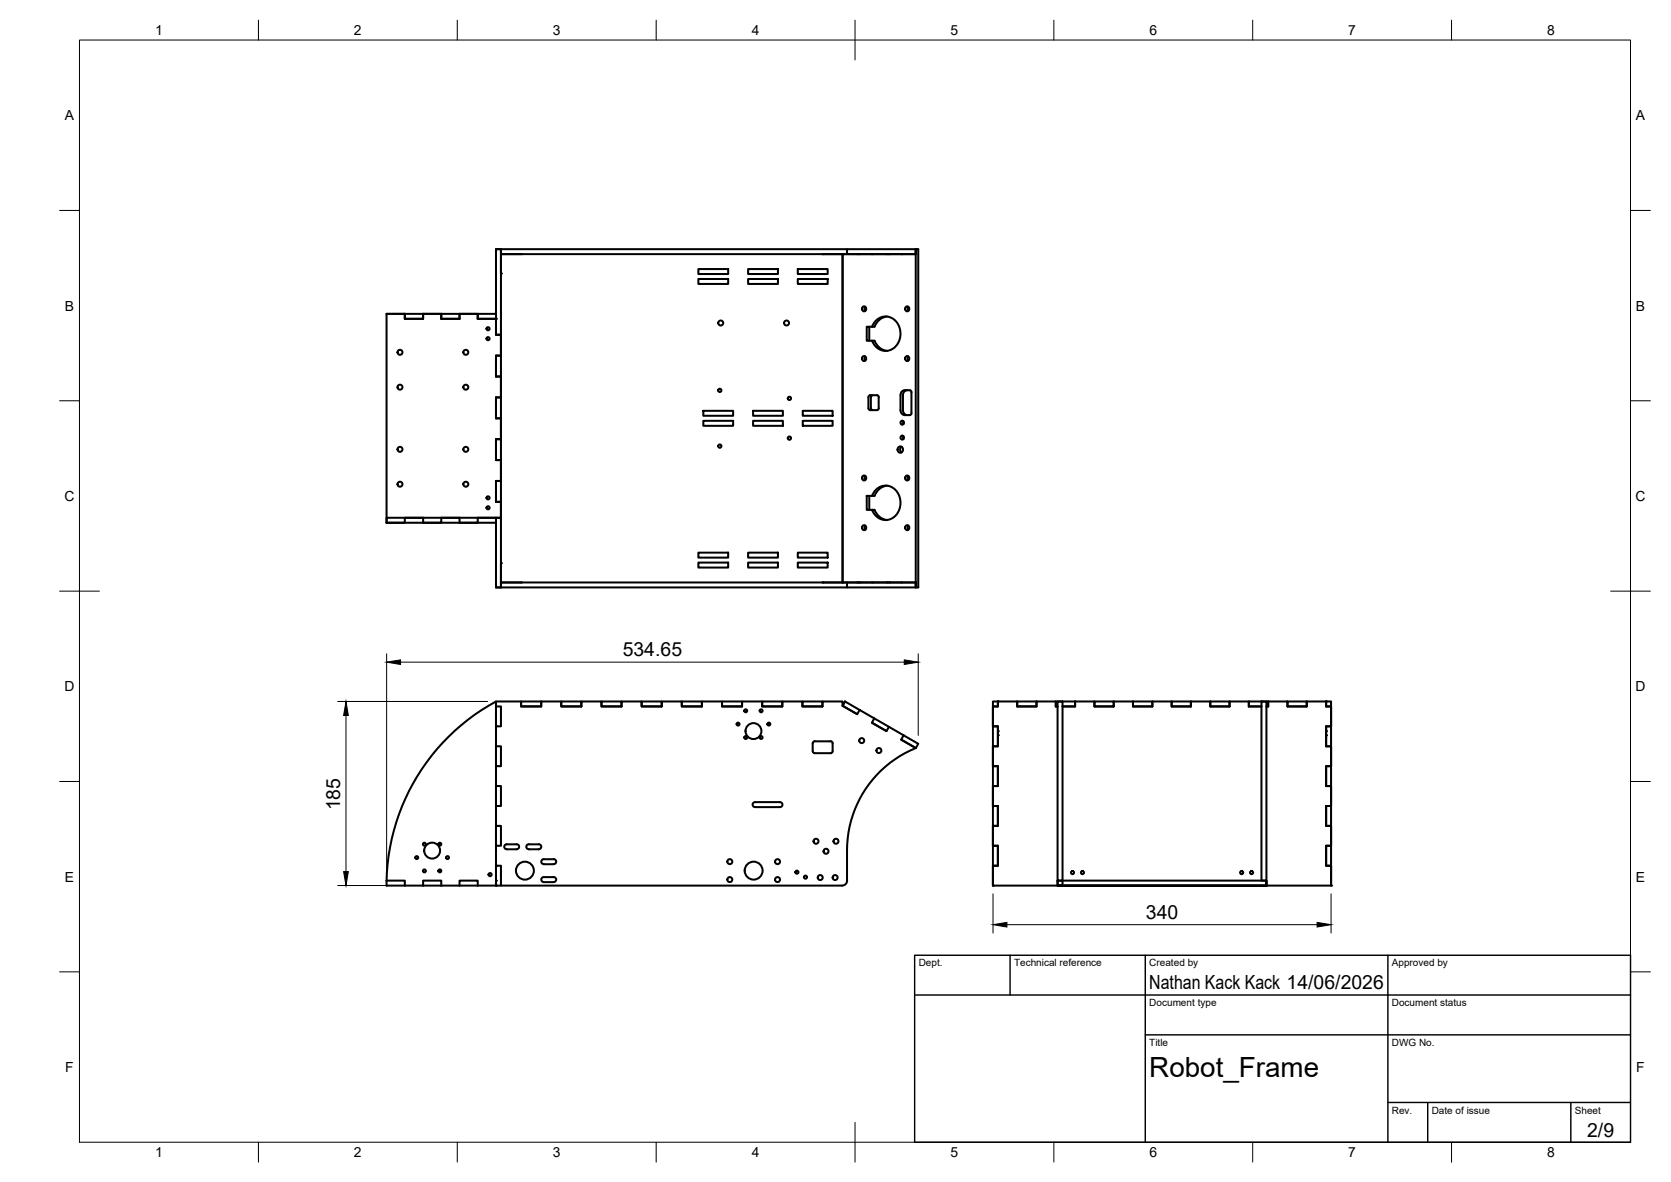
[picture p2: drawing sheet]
<svg xmlns="http://www.w3.org/2000/svg" width="420mm" height="297mm" viewBox="0 0 420 297" stroke-linecap="round" stroke-linejoin="round" font-family="sans-serif">
<!-- layer: Visible -->
<g fill="none" stroke="#000" stroke-width=".51">
<path d="M97.2 78.9v52.5h4.6v-1.3h4.6v1.3h4.6v-1.3h4.5v1.3h4.6v-1.3h5.9v-4h-1.3M97.2 78.9h4.6M97.2 78.9h4.6v1.2M101.8 78.9v1.2M101.8 78.9h4.6M106.4 78.9v1.2h-4.6M106.4 78.9h4.6v1.2M111 78.9h4.5M115.5 78.9h4.6v1.2M115.5 78.9v1.2M120.1 78.9h4.6v1.2h-4.6M124.7 62.6h105.6"/>
<path d="M124.7 62.6v21.5M124.7 62.6h1.3M126 62.6v85M126 62.6v6.1M131 63.9h-5h104.3M175.6 67.6h7.5v1.3h-7.5zM175.6 70.1h7.5v1.3h-7.5zM188.1 70.1h7.5v1.3h-7.5zM188.1 67.6h7.5v1.3h-7.5zM200.6 70.1h7.5v1.3h-7.5zM200.6 67.6h7.5v1.3h-7.5zM206.8 63.9h5.1"/>
<path d="M211.9 63.9h18.4M211.9 63.9v82.5M213 62.6v1.3M217.6 77.1l-.2 .5 .2 .5M223 79.5a3.8 3.8 0 0 0-3.1 2.6h-.6M228.4 77.1l-.2 .5 .2 .5M230.3 62.6v1.3zM230.3 63.9v82.5M230.3 63.9v-1.3h.6v85h-.6v-1.2M101.8 80.1h4.6v-1.2h4.6v1.2M111 80.1h4.5M115.5 80.1v-1.2h4.6v1.2"/>
<path d="M124.7 84.1h1.3v5.3h-1.3v5.2M124.7 94.6h1.3v5.3h-1.3v5.2M124.7 84.1h1.3M124.7 94.6h1.3M217.6 89.6l-.2 .5 .2 .5M218.6 82.1v3.5M218.8 99.3h1.7l.5 .5-.1 3-.4 .3h-1.7M218.8 99.3l-.4 .5v2.8l.4 .5M219 99.8v2.8M219.3 85.6h.6l.6 1.1a3.6 3.6 0 0 0 2.5 1.5M219.3 82.1h-1.4v3.5h1.4M219.3 82.1a3.6 3.6 0 0 1 3.5-2.6 3.6 3.6 0 0 1 3.4 2.9 4.2 4.2 0 0 1-4 5.7 3.9 3.9 0 0 1-2.9-2.5"/>
<path d="M219.4 99.3l-.4 .5M228.1 98.1a1.17 1.17 0 0 0-1.1 1.2v3.8M228.4 89.6l-.2 .5 .2 .5M124.7 115.6h1.3v5.3h-1.3v5.2M124.7 105.1h1.3v5.3h-1.3v5.2M124.7 115.6h1.3M124.7 105.1h1.3M176.8 105.8h7.5v1.2h-7.5zM176.8 103.2h7.5v1.3h-7.5zM189.4 105.8h7.4v1.2h-7.4zM189.4 103.2h7.4v1.3h-7.4zM201.8 103.2h7.6v1.3h-7.6z"/>
<path d="M201.8 105.8h7.6v1.2h-7.6zM217.6 119.6l-.2 .5 .2 .5M219 102.6l.4 .5M226.4 103.1a1.2 1.2 0 0 0 1.1 1.2h1.3l.3-.2 .1-5.5-.2-.5a2.83 2.83 0 0 0-2.1 .2l-.5 1v3.8M226.7 112.3l-.4 .7 .4 .7M227 103.1a1.2 1.2 0 0 0 1.1 1.2M227.2 105.9v.7M227.2 109.6v.7M228.4 119.6l-.2 .5 .2 .5M97.2 130.1h27.5v1.3h-27.5zM124.7 130.1v17.5M124.7 126.1h1.3"/>
<path d="M175.6 138.9h7.5v1.2h-7.5zM188.1 138.9h7.5v1.2h-7.5zM200.6 138.9h7.5v1.2h-7.5zM217.6 132.1l-.2 .5 .2 .5M218.6 124.6v3.5M219.3 128.1h.6l.6 1.1a3.6 3.6 0 0 0 2.5 1.5M219.3 124.6a3.6 3.6 0 0 1 3.5-2.6 3.6 3.6 0 0 1 3.4 2.9 4.2 4.2 0 0 1-4 5.8 3.9 3.9 0 0 1-2.9-2.6M223 122a3.8 3.8 0 0 0-3.1 2.6h-2v3.5h1.4M228.4 132.1l-.2 .5 .2 .5M124.7 147.6h1.3M126 141.5v6.1M131 146.4h-5h104.3"/>
<path d="M175.6 141.4h7.5v1.2h-7.5zM188.1 141.4h7.5v1.2h-7.5zM200.6 141.4h7.5v1.2h-7.5zM206.8 146.4h23.5M213 146.4v1.2M230.3 146.4v1.2h-105.6M124.7 177.5v5v-6.2a52.6 52.6 0 0 0-27.5 45M131 176.3h5.1v1.2h-5.1zM141.1 176.3h5.1v1.2h-5.1zM151.2 176.3h5.1v1.2h-5.1zM161.3 176.3h5.1v1.2h-5.1zM171.4 176.3h5.1v1.2h-5.1z"/>
<path d="M181.5 176.3h5.1v1.2h-5.1zM191.6 176.3h5.1v1.2h-5.1zM201.8 176.3h5v1.2h-5zM211.9 177.4l3.6 2.1M212.5 176.3l-.6 1.1 3.6 2.1 .7-1.1M212.5 176.3l-.6 1.1v-1.1h-5.1v1.2h-5v-1.2h-5.1v1.2h-5.1v-1.2h-5v1.2h-5.1v-1.2h-5v1.2h-5.1v-1.2h-5v1.2h-5.1v-1.2h-5v1.2h-5.1v-1.2h-5v1.2h-5.1v-1.2h-5v1.2h-5.1v-1.2h-6.3v1.2h1.3v5h-1.3v5h1.3v5h-1.3v5h1.3v5.1h-1.3v4.9h1.3v5h-1.3v5.1h1.3v5h85.7a1.26 1.26 0 0 0 1.3-1.3M212.5 176.3l3.7 2.1M216.2 178.4l7.3 4.3M250.9 176.3h-1.2v46.3M250.9 176.3h4.9v1.2h4.8v-1.2M250.9 176.3v1.2h-1.2v5h1.2v5h-1.2v5h1.2v5h-1.2v5.1h1.2v4.9h-1.2v5h1.2v5.1h-1.2v5h16.2M250.9 176.3v1.2h-1.2"/>
<path d="M255.8 176.3h4.8v1.2h-4.8zM260.6 176.3h4.9v1.2M265.5 177.5h.4M265.9 176.3h1.3v45h-1.3zM267.2 177.5h3.1v-1.2v1.2zM270.3 176.3h4.9v1.2h4.8v-1.2h4.9v1.2h4.9v-1.2h4.8v1.2h4.8v-1.2h4.9v1.2h4.9v-1.2h4.8v1.2M270.3 176.3h-4.8v1.2M275.2 176.3h4.8v1.2h-4.8zM284.9 176.3h4.9v1.2h-4.9zM294.6 176.3h4.8v1.2h-4.8zM304.3 176.3h4.9v1.2h-4.9zM314 177.5h3.2"/>
<path d="M317.2 176.3h1.2v45h-1.2zM318.9 176.3v1.2h-.5h.5zM318.9 176.3h4.8v1.2h4.9v-1.2h4.8M318.9 176.3h-4.9v1.2M323.7 176.3h4.9v1.2h-4.9zM333.4 176.3h1.3v46.3M333.4 176.3v1.2h1.3v5h-1.3v5h1.3v5h-1.3v5h1.3v5.1h-1.3v4.9h1.3v5h-1.3v5.1h1.3v5h-16.3M333.4 176.3v1.2h1.3M124.7 187.5v5zM124.7 197.5v5.1zM204.9 186.3h4M204.9 186.3l-.5 .2v.3l-.1 2 .3 .4 4.3 .1"/>
<path d="M208.9 186.3h.2l.3 .5v2l-.3 .4-.2 .1M219.2 181.6l3.7 2.1M219.8 180.5l-.6 1.1 3.7 2.1 .6-1M223.5 182.7l3.7 2.1M226.6 185.9l3.7 2.1M227.2 184.8l-.6 1.1 3.7 2.1M227.2 184.8l3.7 2.1-.6 1.1M230.3 188a27.7 27.7 0 0 0-17.3 25.7v7.6M230.3 188h.1M249.7 192.5h1.2v5h-1.2M249.7 182.5h1.2v5h-1.2M334.7 182.5h-1.3v5h1.3"/>
<path d="M334.7 192.5h-1.3v5h1.3M124.7 207.5v5zM124.7 217.6v5M129.9 212.2h-2.5a.62 .62 0 0 0-.6 .6 .62 .62 0 0 0 .6 .6h2.5M129.9 212.2a.62 .62 0 0 1 .6 .6 .62 .62 0 0 1-.6 .6M132.5 212.3l.5-.1h2.5a.64 .64 0 0 1 .6 .6 .64 .64 0 0 1-.6 .6h-2.8l-.4-.6zM136.3 216.1l.4-.2h2.5a.62 .62 0 0 1 .6 .6 .62 .62 0 0 1-.6 .7l-2.7-.1-.4-.6zM189.4 201.8l.4-.2h6.3a.62 .62 0 0 1 .6 .6 .62 .62 0 0 1-.6 .6h-6.2l-.6-.4zM249.7 212.5h1.2v5.1h-1.2M249.7 202.6h1.2v4.9h-1.2M334.7 202.6h-1.3v4.9h1.3M334.7 212.5h-1.3v5.1h1.3"/>
<path d="M97.2 221.3h4.6v1.3M97.2 221.3v1.3M97.2 222.6h.1M97.2 222.6h28.8M106.4 222.6v-1.3h4.6v1.3M115.5 222.6v-1.3h4.6v1.3M136.7 221.7h2.5M136.7 221.7a.62 .62 0 0 1-.6-.7 .62 .62 0 0 1 .6-.6h2.5a.62 .62 0 0 1 .6 .6 .62 .62 0 0 1-.6 .7M265.9 221.3v1.3M265.9 221.3h52.5v1.3h-52.5h52.5v-1.3M265.9 221.3v1.3h1.3M265.9 222.6h1.3"/>
<path d="M267.2 221.3v1.3"/>
<circle cx="217.3" cy="77.6" r=".58"/>
<circle cx="228.1" cy="77.6" r=".58"/>
<circle cx="100.6" cy="88.5" r=".62"/>
<circle cx="100.6" cy="97.3" r=".62"/>
<circle cx="117.1" cy="88.5" r=".62"/>
<circle cx="117.1" cy="97.3" r=".62"/>
<circle cx="122.7" cy="82.6" r=".39"/>
<circle cx="122.7" cy="85.1" r=".39"/>
<circle cx="181" cy="98.1" r=".41"/>
<circle cx="181.2" cy="81.2" r=".62"/>
<circle cx="197.8" cy="81.2" r=".62"/>
<circle cx="217.3" cy="90.1" r=".58"/>
<circle cx="228.1" cy="90.1" r=".58"/>
<circle cx="100.6" cy="112.9" r=".62"/>
<circle cx="117.1" cy="112.9" r=".62"/>
<circle cx="181" cy="112.1" r=".41"/>
<circle cx="198.5" cy="100.1" r=".41"/>
<circle cx="198.5" cy="110.1" r=".41"/>
<circle cx="226.4" cy="113" r=".74"/>
<circle cx="226.9" cy="106.2" r=".47"/>
<circle cx="226.9" cy="109.9" r=".47"/>
<circle cx="100.6" cy="121.7" r=".62"/>
<circle cx="117.1" cy="121.7" r=".62"/>
<circle cx="122.7" cy="127.6" r=".39"/>
<circle cx="122.7" cy="125.1" r=".39"/>
<circle cx="217.3" cy="120.1" r=".58"/>
<circle cx="217.3" cy="132.6" r=".58"/>
<circle cx="228.1" cy="120.1" r=".58"/>
<circle cx="228.1" cy="132.6" r=".58"/>
<circle cx="187.5" cy="178.6" r=".37"/>
<circle cx="191.4" cy="178.6" r=".37"/>
<circle cx="185.6" cy="182" r=".37"/>
<circle cx="187.5" cy="185.3" r=".37"/>
<circle cx="189.5" cy="183.7" r="2"/>
<circle cx="191.4" cy="185.3" r=".37"/>
<circle cx="193.3" cy="182" r=".37"/>
<circle cx="216.7" cy="186.1" r=".62"/>
<circle cx="221" cy="188.6" r=".62"/>
<circle cx="104.8" cy="215.5" r=".37"/>
<circle cx="106.7" cy="218.9" r=".37"/>
<circle cx="106.7" cy="212.1" r=".37"/>
<circle cx="108.7" cy="213.8" r="2"/>
<circle cx="110.6" cy="218.9" r=".37"/>
<circle cx="110.6" cy="212.1" r=".37"/>
<circle cx="112.5" cy="215.5" r=".37"/>
<circle cx="123.2" cy="219.8" r=".39"/>
<circle cx="132" cy="218.8" r="2.25"/>
<circle cx="183.5" cy="216.5" r=".62"/>
<circle cx="189.5" cy="218.8" r="2.25"/>
<circle cx="195.5" cy="216.5" r=".62"/>
<circle cx="200.4" cy="219.2" r=".39"/>
<circle cx="205.2" cy="211.4" r=".62"/>
<circle cx="207.7" cy="213.9" r=".62"/>
<circle cx="210.2" cy="211.4" r=".62"/>
<circle cx="269.7" cy="219.3" r=".39"/>
<circle cx="272.2" cy="219.3" r=".39"/>
<circle cx="312.2" cy="219.3" r=".39"/>
<circle cx="314.7" cy="219.3" r=".39"/>
<circle cx="183.5" cy="221" r=".62"/>
<circle cx="195.5" cy="221" r=".62"/>
<circle cx="202.5" cy="220.4" r=".39"/>
<circle cx="206.2" cy="220.5" r=".62"/>
<circle cx="210" cy="220.5" r=".62"/>
</g>
<g fill="#000">
<circle cx="126" cy="68.7" r=".25"/>
<circle cx="131" cy="63.9" r=".25"/>
<circle cx="206.8" cy="63.9" r=".25"/>
<circle cx="211.9" cy="63.9" r=".25"/>
<circle cx="215.5" cy="63.9" r=".25"/>
<circle cx="216.2" cy="63.9" r=".25"/>
<circle cx="219.2" cy="63.9" r=".25"/>
<circle cx="222.9" cy="63.9" r=".25"/>
<circle cx="223.5" cy="63.9" r=".25"/>
<circle cx="226.6" cy="63.9" r=".25"/>
<circle cx="124.7" cy="80.1" r=".25"/>
<circle cx="126" cy="141.5" r=".25"/>
<circle cx="131" cy="146.4" r=".25"/>
<circle cx="206.8" cy="146.4" r=".25"/>
<circle cx="211.9" cy="146.4" r=".25"/>
<circle cx="215.5" cy="146.4" r=".25"/>
<circle cx="216.2" cy="146.4" r=".25"/>
<circle cx="219.2" cy="146.4" r=".25"/>
<circle cx="222.9" cy="146.4" r=".25"/>
<circle cx="223.5" cy="146.4" r=".25"/>
<circle cx="226.6" cy="146.4" r=".25"/>
<circle cx="250.9" cy="176.3" r=".25"/>
<circle cx="333.4" cy="176.3" r=".25"/>
<circle cx="124.7" cy="182.5" r=".25"/>
<circle cx="124.7" cy="192.5" r=".25"/>
<circle cx="226.6" cy="185.9" r=".25"/>
<circle cx="250.9" cy="184.8" r=".25"/>
<circle cx="250.9" cy="185.9" r=".25"/>
<circle cx="250.9" cy="183.7" r=".25"/>
<circle cx="333.4" cy="184.8" r=".25"/>
<circle cx="333.4" cy="183.7" r=".25"/>
<circle cx="333.4" cy="185.9" r=".25"/>
<circle cx="124.7" cy="217.6" r=".25"/>
<circle cx="124.7" cy="207.5" r=".25"/>
<circle cx="124.7" cy="222.6" r=".25"/>
<circle cx="124.7" cy="221.3" r=".25"/>
<circle cx="249.7" cy="222.6" r=".25"/>
<circle cx="318.4" cy="222.6" r=".25"/>
<circle cx="334.7" cy="222.6" r=".25"/>
</g>
<!-- layer: BORDER -->
<g fill="none" stroke="#000" stroke-width=".25">
<path d="M20 10.1h390v276.9h-390zM65 5.1v5M115 5.1v5M165 5.1v5M215 5.1v10M265 5.1v5M315 5.1v5M365 5.1v5M15 52.9h5M410 52.9h5M15 100.7h5M410 100.7h5"/>
<path d="M15 148.6h10M405 148.6h10M15 196.4h5M410 196.4h5M15 244.2h5M410 244.2h5M65 287v5M115 287v5M165 287v5M215 282.1v9.9M265 287v5M315 287v5"/>
<path d="M365 287v5"/>
</g>
<!-- layer: TITLEBLOCK -->
<path d="M230 240.1h180v46.9h-180zM230 250h180M254 240.1v9.9M288 240.1v46.9M349 240.1v46.9M288 260.1h122M349 277.1h61M359 277.1v9.9M395 277.1v9.9" fill="none" stroke="#000" stroke-width=".36"/>
<!-- layer: FD_Dimensions -->
<path d="M84.9 176.3h37.7M87 179.8v39.2M97.2 164.3v56.1M100.7 166.4h126.7M230.9 164.3v20.5M84.9 222.5h37.7M249.7 224.6v9.9M253.2 232.4h78M334.7 224.6v9.9" fill="none" stroke="#000" stroke-width=".25"/>
<path d="M87 176.3l.6 3.5h-1.2zM97.2 166.4l3.5-.6v1.2zM227.4 165.8l3.5 .6-3.5 .6zM86.4 219h1.2l-.6 3.5zM249.7 232.4l3.5-.6v1.2zM331.2 231.8l3.5 .6-3.5 .6z" fill="#000" stroke="#000" stroke-width=".25"/>
<text font-size="7" x="289" y="270.6">Robot_Frame</text>
<g font-size="4.9">
<text x="156.6" y="164.9">534.65</text>
<text x="85.5" y="203.7" transform="rotate(-90 85.5 203.7)">185</text>
<text x="288.1" y="230.9">340</text>
<text x="289" y="248.5">Nathan Kack Kack 14/06/2026</text>
<text x="399.1" y="285.7">2/9</text>
</g>
<g font-size="3.5">
<text x="39" y="8.8">1</text>
<text x="89" y="8.8">2</text>
<text x="139" y="8.8">3</text>
<text x="189" y="8.8">4</text>
<text x="239" y="8.8">5</text>
<text x="289" y="8.8">6</text>
<text x="339" y="8.8">7</text>
<text x="389" y="8.8">8</text>
<text x="16.3" y="30.2">A</text>
<text x="411.3" y="30.2">A</text>
<text x="16.3" y="78">B</text>
<text x="411.3" y="78">B</text>
<text x="16.2" y="125.9">C</text>
<text x="411.2" y="125.9">C</text>
<text x="16.2" y="173.7">D</text>
<text x="411.2" y="173.7">D</text>
<text x="16.3" y="221.6">E</text>
<text x="411.3" y="221.6">E</text>
<text x="16.4" y="269.4">F</text>
<text x="411.4" y="269.4">F</text>
<text x="39" y="290.8">1</text>
<text x="89" y="290.8">2</text>
<text x="139" y="290.8">3</text>
<text x="189" y="290.8">4</text>
<text x="239" y="290.8">5</text>
<text x="289" y="290.8">6</text>
<text x="339" y="290.8">7</text>
<text x="389" y="290.8">8</text>
</g>
<g font-size="2.5">
<text x="231" y="242.9">Dept.</text>
<text x="255" y="242.9">Technical reference</text>
<text x="289" y="242.9">Created by</text>
<text x="350" y="242.9">Approved by</text>
<text x="289" y="252.8">Document type</text>
<text x="350" y="252.8">Document status</text>
<text x="289" y="262.9">Title</text>
<text x="350" y="262.9">DWG No.</text>
<text x="350" y="279.9">Rev.</text>
<text x="360" y="279.9">Date of issue</text>
<text x="396" y="279.9">Sheet</text>
</g>
</svg>
